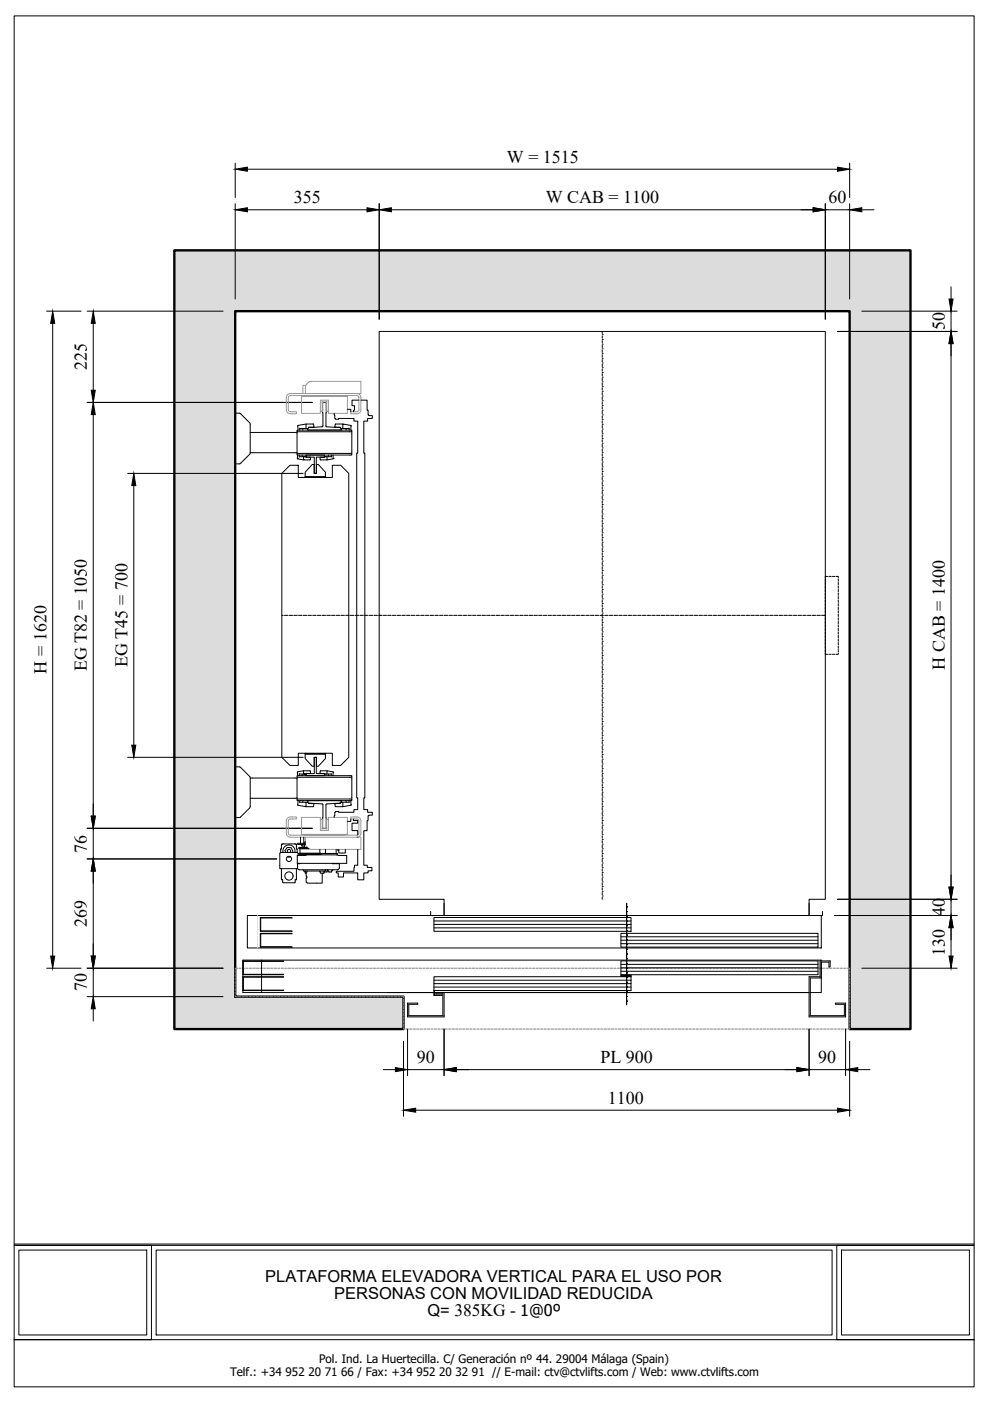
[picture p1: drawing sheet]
<svg xmlns="http://www.w3.org/2000/svg" width="210mm" height="297mm" viewBox="0 0 210 297" stroke-linecap="round" stroke-linejoin="round" font-family="sans-serif">
<!-- layer: CABINA -->
<g fill="none" stroke="#000" stroke-width=".21">
<path d="M175 138.5v.2h.5M175 122.7v.5M175 123.5v.5M175 124.2v.5M175 125v.5M175 125.7v.5M175 126.5v.5M175 127.2v.5M175 128v.5M175 128.7v.5M175 129.5v.5M175 130.2v.5"/>
<path d="M175 131v.5M175 131.7v.5M175 132.5v.5M175 133.2v.5M175 134v.5M175 134.7v.5M175 135.5v.5M175 136.2v.5M175 137v.5M175 137.7v.5M175.5 122.2h-.5v.3M175.7 122.2h.5"/>
<path d="M175.7 138.7h.5M176.5 122.2h.5M176.5 138.7h.5M177.2 122.2h.5v.3M177.7 138.5v.2h-.5M177.7 122.7v.5M177.7 123.5v.5M177.7 124.2v.5M177.7 125v.5M177.7 125.7v.5M177.7 126.5v.5M177.7 127.2v.5"/>
<path d="M177.7 128v.5M177.7 128.7v.5M177.7 129.5v.5M177.7 130.2v.5M177.7 131v.5M177.7 131.7v.5M177.7 132.5v.5M177.7 133.2v.5M177.7 134v.5M177.7 134.7v.5M177.7 135.5v.5M177.7 136.2v.5"/>
<path d="M177.7 137v.5M177.7 137.7v.5M91.3 193.2v.9h2.9v-3.4h-13.8v-120.4h94.6v120.4h-3.5v3.4h2.9v-.9"/>
</g>
<!-- layer: SOMBREADO -->
<g fill="#dcdcdc" stroke="#dcdcdc" stroke-width=".21">
<path d="M37 53.1l156 12.9v-12.9zM37 53.1l156 12.9h-156z"/>
<path d="M180.1 66l12.9 139.3v-139.3zM180.1 66l12.9 139.3h-12.9z"/>
<path d="M37 66l12.9 139.3v-139.3zM37 66l12.9 139.3h-12.9z"/>
<path d="M37 205.3l12.9 6v-6zM37 205.3l12.9 6h-12.9z"/>
<path d="M180.1 205.3l12.9 12.9v-12.9zM180.1 205.3l12.9 12.9h-12.9z"/>
<path d="M37 211.3l48.6 6.9v-6.9zM37 211.3l48.6 6.9h-48.6z"/>
</g>
<!-- layer: MUROS -->
<path d="M37 53.1h156v165.1h-12.9v-152.2h-130.2v145.3h35.7v6.9h-48.6z" fill="none" stroke="#000" stroke-width=".5"/>
<!-- layer: AUX-0 -->
<g fill="none" stroke="#808080" stroke-width=".21">
<path d="M49.9 211v.3h.4M49.9 205.8v.5M49.9 206.5v.5M49.9 207.3v.5M49.9 208v.5M49.9 208.8v.5M49.9 209.5v.5M49.9 210.3v.5M50.4 205.3h-.5v.2M50.6 211.3h.5M50.6 205.3h.5M51.3 211.3h.5"/>
<path d="M51.4 205.3h.5M52.1 211.3h.5M52.1 205.3h.5M52.8 211.3h.5M52.9 205.3h.5M53.6 211.3h.5M53.6 205.3h.5M54.3 211.3h.5M54.4 205.3h.5M55.1 211.3h.5M55.1 205.3h.5M55.8 211.3h.5"/>
<path d="M55.9 205.3h.5M56.6 211.3h.5M56.6 205.3h.5M57.3 211.3h.5M57.4 205.3h.5M58.1 211.3h.5M58.1 205.3h.5M58.8 211.3h.5M58.9 205.3h.5M59.6 211.3h.5M59.6 205.3h.5M60.3 211.3h.5"/>
<path d="M60.4 205.3h.5M61.1 211.3h.5M61.1 205.3h.5M61.8 211.3h.5M61.9 205.3h.5M62.6 211.3h.5M62.6 205.3h.5M63.3 211.3h.5M63.4 205.3h.5M64.1 211.3h.5M64.1 205.3h.5M64.8 211.3h.5"/>
<path d="M64.9 205.3h.5M65.6 211.3h.5M65.6 205.3h.5M66.3 211.3h.5M66.4 205.3h.5M67.1 211.3h.5M67.1 205.3h.5M67.8 211.3h.5M67.9 205.3h.5M68.6 211.3h.5M68.6 205.3h.5M69.3 211.3h.5"/>
<path d="M69.4 205.3h.5M70.1 211.3h.5M70.1 205.3h.5M70.8 211.3h.5M70.9 205.3h.5M71.6 211.3h.5M71.6 205.3h.5M72.3 211.3h.5M72.4 205.3h.5M73.1 211.3h.5M73.1 205.3h.5M73.8 211.3h.5"/>
<path d="M73.9 205.3h.5M74.6 211.3h.5M74.6 205.3h.5M75.3 211.3h.5M75.4 205.3h.5M76.1 211.3h.5M76.1 205.3h.5M76.8 211.3h.5M76.9 205.3h.5M77.6 211.3h.5M77.6 205.3h.5M78.3 211.3h.5"/>
<path d="M78.4 205.3h.5M79.1 211.3h.5M79.1 205.3h.5M79.8 211.3h.5M79.9 205.3h.5M80.6 211.3h.5M80.6 205.3h.5M81.3 211.3h.5M81.4 205.3h.5M82.1 211.3h.5M82.1 205.3h.5M82.8 211.3h.5"/>
<path d="M82.9 205.3h.5M83.6 211.3h.5M83.6 205.3h.5M84.3 211.3h.5M84.4 205.3h.5M85.1 211.3h.5v.3M85.1 205.3h.5M85.6 217.9v.3h.2M85.6 211.9v.5M85.6 212.6v.5M85.6 213.4v.5M85.6 214.1v.5"/>
<path d="M85.6 214.9v.5M85.6 215.6v.5M85.6 216.4v.5M85.6 217.1v.5M85.9 205.3h.5M86.1 218.2h.5M86.6 205.3h.5M86.8 218.2h.5M87.4 205.3h.5M87.6 218.2h.5M88.1 205.3h.5M88.3 218.2h.5"/>
<path d="M88.9 205.3h.5M89.1 218.2h.5M89.6 205.3h.5M89.8 218.2h.5M90.4 205.3h.5M90.6 218.2h.5M91.1 205.3h.5M91.4 218.2h.4M91.9 205.3h.5M92.1 218.2h.5M92.6 205.3h.5M92.8 218.2h.6"/>
<path d="M93.4 205.3h.5M93.6 218.2h.5M94.1 205.3h.5M94.4 218.2h.4M94.9 205.3h.5M95.1 218.2h.5M95.6 205.3h.5M95.8 218.2h.6M96.4 205.3h.5M96.6 218.2h.5M97.1 205.3h.5M97.4 218.2h.4"/>
<path d="M97.9 205.3h.5M98.1 218.2h.5M98.6 205.3h.5M98.8 218.2h.6M99.4 205.3h.5M99.6 218.2h.5M100.1 205.3h.5M100.4 218.2h.4M100.9 205.3h.5M101.1 218.2h.5M101.6 205.3h.5M101.8 218.2h.5"/>
<path d="M102.4 205.3h.5M102.6 218.2h.5M103.1 205.3h.5M103.3 218.2h.5M103.9 205.3h.5M104.1 218.2h.5M104.6 205.3h.5M104.8 218.2h.5M105.4 205.3h.5M105.6 218.2h.5M106.1 205.3h.5M106.3 218.2h.5"/>
<path d="M106.9 205.3h.5M107.1 218.2h.5M107.6 205.3h.5M107.8 218.2h.5M108.4 205.3h.5M108.6 218.2h.5M109.1 205.3h.5M109.3 218.2h.5M109.9 205.3h.5M110.1 218.2h.5M110.6 205.3h.5M110.8 218.2h.5"/>
<path d="M111.4 205.3h.5M111.6 218.2h.5M112.1 205.3h.5M112.3 218.2h.6M112.9 205.3h.5M113.1 218.2h.5M113.6 205.3h.5M113.9 218.2h.4M114.4 205.3h.5M114.6 218.2h.5M115.1 205.3h.5M115.3 218.2h.6"/>
<path d="M115.9 205.3h.5M116.1 218.2h.5M116.6 205.3h.5M116.9 218.2h.4M117.4 205.3h.5M117.6 218.2h.5M118.1 205.3h.5M118.3 218.2h.6M118.9 205.3h.5M119.1 218.2h.5M119.6 205.3h.5M119.9 218.2h.4"/>
<path d="M120.4 205.3h.5M120.6 218.2h.5M121.1 205.3h.5M121.3 218.2h.6M121.9 205.3h.5M122.1 218.2h.5M122.6 205.3h.5M122.9 218.2h.4M123.4 205.3h.5M123.6 218.2h.5M124.1 205.3h.5M124.3 218.2h.5"/>
<path d="M124.9 205.3h.5M125.1 218.2h.5M125.6 205.3h.5M125.8 218.2h.5M126.4 205.3h.5M126.6 218.2h.5M127.1 205.3h.5M127.3 218.2h.5M127.9 205.3h.5M128.1 218.2h.5M128.6 205.3h.5M128.8 218.2h.5"/>
<path d="M129.4 205.3h.5M129.6 218.2h.5M130.1 205.3h.5M130.3 218.2h.5M130.9 205.3h.5M131.1 218.2h.5M131.6 205.3h.5M131.8 218.2h.5M132.4 205.3h.5M132.6 218.2h.5M133.1 205.3h.5M133.3 218.2h.5"/>
<path d="M133.9 205.3h.5M134.1 218.2h.5M134.6 205.3h.5M134.8 218.2h.6M135.4 205.3h.5M135.6 218.2h.5M136.1 205.3h.5M136.4 218.2h.4M136.9 205.3h.5M137.1 218.2h.5M137.6 205.3h.5M137.8 218.2h.6"/>
<path d="M138.4 205.3h.5M138.6 218.2h.5M139.1 205.3h.5M139.4 218.2h.4M139.9 205.3h.5M140.1 218.2h.5M140.6 205.3h.5M140.8 218.2h.6M141.4 205.3h.5M141.6 218.2h.5M142.1 205.3h.5M142.4 218.2h.4"/>
<path d="M142.9 205.3h.5M143.1 218.2h.5M143.6 205.3h.5M143.8 218.2h.6M144.4 205.3h.5M144.6 218.2h.5M145.1 205.3h.5M145.4 218.2h.4M145.9 205.3h.5M146.1 218.2h.5M146.6 205.3h.5M146.8 218.2h.5"/>
<path d="M147.4 205.3h.5M147.6 218.2h.5M148.1 205.3h.5M148.3 218.2h.5M148.9 205.3h.5M149.1 218.2h.5M149.6 205.3h.5M149.8 218.2h.5M150.4 205.3h.5M150.6 218.2h.5M151.1 205.3h.5M151.3 218.2h.5"/>
<path d="M151.9 205.3h.5M152.1 218.2h.5M152.6 205.3h.5M152.8 218.2h.5M153.4 205.3h.5M153.6 218.2h.5M154.1 205.3h.5M154.3 218.2h.6M154.9 205.3h.5M155.1 218.2h.5M155.6 205.3h.5M155.9 218.2h.4"/>
<path d="M156.4 205.3h.5M156.6 218.2h.5M157.1 205.3h.5M157.3 218.2h.6M157.9 205.3h.5M158.1 218.2h.5M158.6 205.3h.5M158.9 218.2h.4M159.4 205.3h.5M159.6 218.2h.5M160.1 205.3h.5M160.3 218.2h.6"/>
<path d="M160.9 205.3h.5M161.1 218.2h.5M161.6 205.3h.5M161.9 218.2h.4M162.4 205.3h.5M162.6 218.2h.5M163.1 205.3h.5M163.3 218.2h.6M163.9 205.3h.5M164.1 218.2h.5M164.6 205.3h.5M164.9 218.2h.4"/>
<path d="M165.4 205.3h.5M165.6 218.2h.5M166.1 205.3h.5M166.3 218.2h.6M166.9 205.3h.5M167.1 218.2h.5M167.6 205.3h.5M167.9 218.2h.4M168.4 205.3h.5M168.6 218.2h.5M169.1 205.3h.5M169.3 218.2h.5"/>
<path d="M169.9 205.3h.5M170.1 218.2h.5M170.6 205.3h.5M170.8 218.2h.5M171.4 205.3h.5M171.6 218.2h.5M172.1 205.3h.5M172.3 218.2h.5M172.9 205.3h.5M173.1 218.2h.5M173.6 205.3h.5M173.8 218.2h.5"/>
<path d="M174.4 205.3h.5M174.6 218.2h.5M175.1 205.3h.5M175.3 218.2h.5M175.9 205.3h.5M176.1 218.2h.5M176.6 205.3h.5M176.8 218.2h.6M177.4 205.3h.5M177.6 218.2h.5M178.1 205.3h.5M178.4 218.2h.4"/>
<path d="M178.9 205.3h.5M179.1 218.2h.5M179.6 205.3h.5v.3M180.1 217.9v.3h-.3M180.1 205.9v.5M180.1 206.6v.5M180.1 207.4v.5M180.1 208.1v.5M180.1 208.9v.5M180.1 209.6v.5M180.1 210.4v.5M180.1 211.1v.5"/>
<path d="M180.1 211.9v.5M180.1 212.6v.5M180.1 213.4v.5M180.1 214.1v.5M180.1 214.9v.5M180.1 215.6v.5M180.1 216.4v.5M180.1 217.1v.5"/>
</g>
<!-- layer: EJES -->
<g fill="none" stroke="#000" stroke-width=".21">
<path d="M127.7 71h.1M127.7 72h.1M127.7 73h.1M127.7 74h.1M127.7 75h.1M127.7 76h.1M127.7 77h.1M127.7 78h.1M127.7 79h.1M127.7 80h.1M127.7 70.3v.4M127.7 71.2v.5"/>
<path d="M127.7 72.2v.5M127.7 73.2v.5M127.7 74.2v.5M127.7 75.2v.5M127.7 76.2v.5M127.7 77.2v.5M127.7 78.2v.5M127.7 79.2v.5M127.7 81h.1M127.7 82h.1M127.7 83h.1M127.7 84h.1"/>
<path d="M127.7 85h.1M127.7 86h.1M127.7 87h.1M127.7 88h.1M127.7 89h.1M127.7 90h.1M127.7 91h.1M127.7 92h.1M127.7 93h.1M127.7 94h.1M127.7 95h.1M127.7 96h.1"/>
<path d="M127.7 97h.1M127.7 98h.1M127.7 99h.1M127.7 100h.1M127.7 80.2v.5M127.7 81.2v.5M127.7 82.2v.5M127.7 83.2v.5M127.7 84.2v.5M127.7 85.2v.5M127.7 86.2v.5M127.7 87.2v.5"/>
<path d="M127.7 88.2v.5M127.7 89.2v.5M127.7 90.2v.5M127.7 91.2v.5M127.7 92.2v.5M127.7 93.2v.5M127.7 94.2v.5M127.7 95.2v.5M127.7 96.2v.5M127.7 97.2v.5M127.7 98.2v.5M127.7 99.2v.5"/>
<path d="M127.7 101h.1M127.7 102h.1M127.7 103h.1M127.7 104h.1M127.7 105h.1M127.7 106h.1M127.7 107h.1M127.7 108h.1M127.7 109h.1M127.7 110h.1M127.7 111h.1M127.7 112h.1"/>
<path d="M127.7 113h.1M127.7 114h.1M127.7 115h.1M127.7 116h.1M127.7 117h.1M127.7 118h.1M127.7 119h.1M127.7 120h.1M127.7 100.2v.5M127.7 101.2v.5M127.7 102.2v.5M127.7 103.2v.5"/>
<path d="M127.7 104.2v.5M127.7 105.2v.5M127.7 106.2v.5M127.7 107.2v.5M127.7 108.2v.5M127.7 109.2v.5M127.7 110.2v.5M127.7 111.2v.5M127.7 112.2v.5M127.7 113.2v.5M127.7 114.2v.5M127.7 115.2v.5"/>
<path d="M127.7 116.2v.5M127.7 117.2v.5M127.7 118.2v.5M127.7 119.2v.5M59.8 130.5h.2M60.3 130.5h.1M60.5 130.5h.5M61.3 130.5h.1M61.5 130.5h.5M62.3 130.5h.1M62.5 130.5h.5M63.3 130.5h.1"/>
<path d="M63.5 130.5h.5M64.3 130.5h.1M64.5 130.5h.5M65.3 130.5h.1M65.5 130.5h.5M66.3 130.5h.1M66.5 130.5h.5M67.3 130.5h.1M67.5 130.5h.5M68.3 130.5h.1M68.5 130.5h.5M69.3 130.5h.1"/>
<path d="M69.5 130.5h.5M70.3 130.5h.1M70.5 130.5h.5M71.3 130.5h.1M71.5 130.5h.5M72.3 130.5h.1M72.5 130.5h.5M73.3 130.5h.1M73.5 130.5h.5M74.3 130.5h.1M74.5 130.5h.5M75.3 130.5h.1"/>
<path d="M75.5 130.5h.5M76.3 130.5h.1M76.5 130.5h.5M77.3 130.5h.1M77.5 130.5h.5M78.3 130.5h.1M78.5 130.5h.5M79.3 130.5h.1M79.5 130.5h.5M80.3 130.5h.1M80.4 130.5h.5M81.2 130.5h.1"/>
<path d="M81.4 130.5h.5M82.2 130.5h.1M82.4 130.5h.5M83.2 130.5h.1M83.4 130.5h.5M84.2 130.5h.1M84.4 130.5h.5M85.2 130.5h.1M85.4 130.5h.5M86.2 130.5h.1M86.4 130.5h.5M87.2 130.5h.1"/>
<path d="M87.4 130.5h.5M88.2 130.5h.1M88.4 130.5h.5M89.2 130.5h.1M89.4 130.5h.5M90.2 130.5h.1M90.4 130.5h.5M91.2 130.5h.1M91.4 130.5h.5M92.2 130.5h.1M92.4 130.5h.5M93.2 130.5h.1"/>
<path d="M93.4 130.5h.5M94.2 130.5h.1M94.4 130.5h.5M95.2 130.5h.1M95.4 130.5h.5M96.2 130.5h.1M96.4 130.5h.5M97.2 130.5h.1M97.4 130.5h.5M98.2 130.5h.1M98.4 130.5h.5M99.2 130.5h.1"/>
<path d="M99.4 130.5h.5M100.2 130.5h.1M100.4 130.5h.5M101.2 130.5h.1M101.4 130.5h.5M102.2 130.5h.1M102.4 130.5h.5M103.2 130.5h.1M103.4 130.5h.5M104.2 130.5h.1M104.4 130.5h.5M105.2 130.5h.1"/>
<path d="M105.4 130.5h.5M106.2 130.5h.1M106.4 130.5h.5M107.2 130.5h.1M107.4 130.5h.5M108.2 130.5h.1M108.4 130.5h.5M109.2 130.5h.1M109.4 130.5h.5M110.2 130.5h.1M110.4 130.5h.5M111.2 130.5h.1"/>
<path d="M111.4 130.5h.5M112.2 130.5h.1M112.4 130.5h.5M113.2 130.5h.1M113.4 130.5h.5M114.2 130.5h.1M114.4 130.5h.5M115.2 130.5h.1M115.4 130.5h.5M116.2 130.5h.1M116.4 130.5h.5M117.2 130.5h.1"/>
<path d="M117.4 130.5h.5M118.2 130.5h.1M118.4 130.5h.5M119.2 130.5h.1M119.4 130.5h.5M120.2 130.5h.1M120.4 130.5h.5M121.2 130.5h.1M121.4 130.5h.5M122.2 130.5h.1M122.4 130.5h.5M123.2 130.5h.1"/>
<path d="M123.4 130.5h.5M124.2 130.5h.1M124.4 130.5h.5M125.2 130.5h.1M125.4 130.5h.5M126.2 130.5h.1M126.4 130.5h.5M127.2 130.5h.1M127.4 130.5h.5M127.7 121h.1M127.7 122h.1M127.7 123h.1"/>
<path d="M127.7 124h.1M127.7 125h.1M127.7 126h.1M127.7 127h.1M127.7 128h.1M127.7 129h.1M127.7 130h.1M127.7 131h.1M127.7 132h.1M127.7 133h.1M127.7 134h.1M127.7 135h.1"/>
<path d="M127.7 136h.1M127.7 137h.1M127.7 138h.1M127.7 139h.1M127.7 140h.1M127.7 120.2v.5M127.7 121.2v.5M127.7 122.2v.5M127.7 123.2v.5M127.7 124.2v.5M127.7 125.2v.5M127.7 126.2v.5"/>
<path d="M127.7 127.2v.5M127.7 128.2v.5M127.7 129.2v.5M127.7 130.2v.5M127.7 131.2v.5M127.7 132.2v.5M127.7 133.2v.5M127.7 134.2v.5M127.7 135.2v.5M127.7 136.2v.5M127.7 137.2v.5M127.7 138.2v.5"/>
<path d="M127.7 139.2v.5M128.2 130.5h.1M128.4 130.5h.5M129.2 130.5h.1M129.4 130.5h.5M130.2 130.5h.1M130.4 130.5h.5M131.2 130.5h.1M131.4 130.5h.5M132.2 130.5h.1M132.4 130.5h.5M133.2 130.5h.1"/>
<path d="M133.4 130.5h.5M134.2 130.5h.1M134.4 130.5h.5M135.2 130.5h.1M135.4 130.5h.5M136.2 130.5h.1M136.4 130.5h.5M137.2 130.5h.1M137.4 130.5h.5M138.2 130.5h.1M138.4 130.5h.5M139.2 130.5h.1"/>
<path d="M139.4 130.5h.5M140.2 130.5h.1M140.4 130.5h.5M141.2 130.5h.1M141.4 130.5h.5M142.2 130.5h.1M142.4 130.5h.5M143.2 130.5h.1M143.4 130.5h.5M144.2 130.5h.1M144.4 130.5h.5M145.2 130.5h.1"/>
<path d="M145.4 130.5h.5M146.2 130.5h.1M146.4 130.5h.5M147.2 130.5h.1M147.4 130.5h.5M148.2 130.5h.1M148.4 130.5h.5M149.2 130.5h.1M149.4 130.5h.5M150.2 130.5h.1M150.4 130.5h.5M151.2 130.5h.1"/>
<path d="M151.4 130.5h.5M152.2 130.5h.1M152.4 130.5h.5M153.2 130.5h.1M153.4 130.5h.5M154.2 130.5h.1M154.4 130.5h.5M155.2 130.5h.1M155.4 130.5h.5M156.2 130.5h.1M156.4 130.5h.5M157.2 130.5h.1"/>
<path d="M157.4 130.5h.5M158.2 130.5h.1M158.4 130.5h.5M159.2 130.5h.1M159.4 130.5h.5M160.2 130.5h.1M160.4 130.5h.5M161.2 130.5h.1M161.4 130.5h.5M162.2 130.5h.1M162.4 130.5h.5M163.2 130.5h.1"/>
<path d="M163.4 130.5h.5M164.2 130.5h.1M164.4 130.5h.5M165.2 130.5h.1M165.4 130.5h.5M166.2 130.5h.1M166.4 130.5h.5M167.2 130.5h.1M167.4 130.5h.5M168.2 130.5h.1M168.4 130.5h.5M169.2 130.5h.1"/>
<path d="M169.4 130.5h.5M170.2 130.5h.1M170.4 130.5h.5M171.2 130.5h.1M171.4 130.5h.5M172.2 130.5h.1M172.4 130.5h.5M173.2 130.5h.1M173.4 130.5h.5M174.2 130.5h.1M174.4 130.5h.6M127.7 141h.1"/>
<path d="M127.7 142h.1M127.7 143h.1M127.7 144h.1M127.7 145h.1M127.7 146h.1M127.7 147h.1M127.7 148h.1M127.7 149h.1M127.7 150h.1M127.7 151h.1M127.7 152h.1M127.7 153h.1"/>
<path d="M127.7 154h.1M127.7 155h.1M127.7 156h.1M127.7 157h.1M127.7 158h.1M127.7 159h.1M127.7 160h.1M127.7 140.2v.5M127.7 141.2v.5M127.7 142.2v.5M127.7 143.2v.5M127.7 144.2v.5"/>
<path d="M127.7 145.2v.5M127.7 146.2v.5M127.7 147.2v.5M127.7 148.2v.5M127.7 149.2v.5M127.7 150.2v.5M127.7 151.2v.5M127.7 152.2v.5M127.7 153.2v.5M127.7 154.2v.5M127.7 155.2v.5M127.7 156.2v.5"/>
<path d="M127.7 157.2v.5M127.7 158.2v.5M127.7 159.2v.5M127.7 161h.1M127.7 162h.1M127.7 163h.1M127.7 164h.1M127.7 165h.1M127.7 166h.1M127.7 167h.1M127.7 168h.1M127.7 169h.1"/>
<path d="M127.7 170h.1M127.7 171h.1M127.7 172h.1M127.7 173h.1M127.7 174h.1M127.7 175h.1M127.7 176h.1M127.7 177h.1M127.7 178h.1M127.7 179h.1M127.7 180h.1M127.7 160.2v.5"/>
<path d="M127.7 161.2v.5M127.7 162.2v.5M127.7 163.2v.5M127.7 164.2v.5M127.7 165.2v.5M127.7 166.2v.5M127.7 167.2v.5M127.7 168.2v.5M127.7 169.2v.5M127.7 170.2v.5M127.7 171.2v.5M127.7 172.2v.5"/>
<path d="M127.7 173.2v.5M127.7 174.2v.5M127.7 175.2v.5M127.7 176.2v.5M127.7 177.2v.5M127.7 178.2v.5M127.7 179.2v.5M127.7 181h.1M127.7 182h.1M127.7 183h.1M127.7 184h.1M127.7 185h.1"/>
<path d="M127.7 186h.1M127.7 187h.1M127.7 188h.1M127.7 189h.1M127.7 190h.1M127.7 180.2v.5M127.7 181.2v.5M127.7 182.2v.5M127.7 183.2v.5M127.7 184.2v.5M127.7 185.2v.5M127.7 186.2v.5"/>
<path d="M127.7 187.2v.5M127.7 188.2v.5M127.7 189.2v.5M127.7 190.2v.5M132.8 192.3h.1M132.8 193.3h.1M132.8 194.3h.1M132.8 195.3h.1M132.8 196.3h.1M132.8 197.3h.1M132.8 198.3h.1M132.8 199.3h.1"/>
<path d="M132.8 191.5v.5M132.8 192.5v.5M132.8 193.5v.5M132.8 194.5v.5M132.8 195.5v.5M132.8 196.5v.5M132.8 197.5v.5M132.8 198.5v.5M132.8 199.5v.5M132.8 200.3h.1M132.8 201.3h.1M132.8 202.3h.1"/>
<path d="M132.8 203.3h.1M132.8 204.3h.1M132.8 205.3h.1M132.8 206.3h.1M132.8 207.3h.1M132.8 208.3h.1M132.8 209.3h.1M132.8 210.3h.1M132.8 211.3h.1M132.8 212.3h.1M132.8 200.5v.5M132.8 201.5v.5"/>
<path d="M132.8 202.5v.5M132.8 203.5v.5M132.8 204.5v.5M132.8 205.5v.5M132.8 206.5v.5M132.8 207.5v.5M132.8 208.5v.5M132.8 209.5v.5M132.8 210.5v.5M132.8 211.5v.5M132.8 212.5v.5"/>
</g>
<!-- layer: COTAS -->
<g fill="none" stroke="#000" stroke-width=".21">
<path d="M49.9 34.6v7.3M52.4 35.9h125.2M180.1 34.6v7.3M49.9 43.2v20.2M52.4 44.5h25.4M80.4 43.2v24.5M83 44.5h89.4M175 44.5h5.1M175 43.2v24.5M180.1 43.2v20.2M182.7 44.5h2.6M9.9 66h7.3"/>
<path d="M11.2 68.6v134.1M18.5 66h28.8M19.8 68.6v14.1M177.6 70.3h25.3M182.7 66h20.2M201.6 60.8v2.6M201.6 66v4.3M201.6 72.9v115.2M18.5 85.3h47.7M19.8 87.9v85.1M27.1 100.4h37.2M28.4 103v55"/>
<path d="M18.5 175.6h47.7M19.8 175.6v6.5M27.1 160.6h37.2M18.5 182.1h40.2M19.8 184.7v18M177 194.1h25.9M177.6 190.7h25.3M201.6 190.7v3.4M201.6 196.7v6M9.9 205.3h7.3M18.5 205.3h28.8M18.5 211.3h28.8"/>
<path d="M19.8 205.3v6M19.8 213.9v2.6M86.4 218.2v9.9M94.2 218.2v9.9M171.5 218.2v9.9M179.3 218.2v9.9M182.7 205.3h20.2M81.3 226.8h2.5M85.6 220.8v15.9M86.4 226.8h7.8M88.1 235.4h89.5M96.7 226.8h72.3"/>
<path d="M171.5 226.8h7.8M180.1 220.8v15.9M181.9 226.8h2.5"/>
</g>
<g fill="#000" stroke="#000" stroke-width=".21">
<path d="M49.9 35.9l2.5-.5v.9zM177.6 35.4l2.5 .5-2.5 .4zM49.9 44.5l2.5-.5v.9zM77.8 44l2.6 .5-2.6 .4zM80.4 44.5l2.6-.5v.9zM172.4 44l2.6 .5-2.6 .4zM180.1 44.5l2.6-.5v.9zM11.2 66l.4 2.6h-.9zM19.8 66l.4 2.6h-.9zM201.2 63.4h.9l-.5 2.6zM201.6 70.3l.5 2.6h-.9zM19.3 82.7h.9l-.4 2.6z"/>
<path d="M19.8 85.3l.4 2.6h-.9zM28.4 100.4l.4 2.6h-.9zM27.9 158h.9l-.4 2.6zM19.3 173h.9l-.4 2.6zM19.8 182.1l.4 2.6h-.9zM201.2 188.1h.9l-.5 2.6zM201.6 194.1l.5 2.6h-.9zM10.7 202.7h.9l-.4 2.6zM19.3 202.7h.9l-.4 2.6zM19.8 211.3l.4 2.6h-.9zM201.2 202.7h.9l-.5 2.6zM83.8 226.4l2.6 .4-2.6 .4z"/>
<path d="M85.6 235.4l2.5-.4v.8zM94.2 226.8l2.5-.4v.8zM169 226.4l2.5 .4-2.5 .4zM177.6 235l2.5 .4-2.5 .4zM179.3 226.8l2.6-.4v.8z"/>
</g>
<!-- layer: SOPORTES -->
<g fill="none" stroke="#000" stroke-width=".21">
<path d="M52.9 96.3l-1.9 1.9-.3 .1M52.9 89.6l-2-2h-1v10.8h.8M52.9 89.6l.2 .3-.1 6.1-.1 .3M53 96h10M53 91.7h10M63 91.2h11.6v.3h-11.6zM63 96.1h11.6v.4h-11.6zM63 91.5v4.6M63 97.2h.1M63.1 96.5l-.1 .7M63.1 90.3h.1M63.1 90.3l.1 .9"/>
<path d="M63.5 96.8h1.2l-.3 .1v.6l-1.4-.3M63.5 96.5v.4M63.5 90.8v.4M64.1 96.5v.3M64.2 90.8v.4M64.4 97.4h.1M64.7 96.8l1.1 .2v.4M64.9 89.9l-1.8 .4M64.9 96.5v.5M65.2 90.8v.4M65.4 90.7v-.1l1.1-.1v-.6h-1.6v.9h.4h-1.8M65.8 97.4l-1.4 .1"/>
<path d="M65.8 97.4h.1M67.9 97.4h.1M68.8 97v-.2l.5 .1v.6l-1.4-.1M68.8 97h-.9v.4M68.8 96.5v.5M69 96.8h1.2M69.6 96.5v.3M70.2 96.5v.4M70.6 96.5l.1 .7M70.7 97.2h.1M70.7 97.2l-1.4 .3M72.4 90.8v.4"/>
<path d="M72.7 90h.1M72.7 89.9h-1.6l-.1 .6 1.1 .1 .1 .1M72.7 90v.8h-.4h1.7M72.7 90l1.7 .3M73.4 90.8v.4M74 90.8v.4M74.4 90.3v.9M74.4 90.3h.1M74.6 91.5v4.6M52.9 164.6l-2-2h-1v10.7h1l2-2M52.9 164.6l.1 .3 .1 6.1-.2 .3M53 165h10"/>
<path d="M53 169.3h10M63 169.4h11.6v.3h-11.6zM63 164.5h11.6v.3h-11.6zM63 164.8v4.6M63 163.7l.1 .8M63 163.7h.1M63 163.7l1.4-.3v.6l.3 .1h-1.2M63.1 170.6h.1M63.1 170.6l1.8 .3M63.2 169.7l-.1 .9M63.5 164v.5M63.5 170.1h1.8l-.4 .1v.7"/>
<path d="M63.5 169.7v.5M64.1 164.1v.4M64.2 169.7v.4M64.4 163.4l1.4 .1M64.9 170.9h.1M64.9 164v.5M65.2 169.7v.4M65.4 170.2v.2h1.1v.6h-1.6M65.8 163.5h.1M65.8 163.5v.5l-1.1 .1M67.9 163.5h.1M67.9 163.5l1.4-.1v.6h-1.4v-.5"/>
<path d="M68.8 164v.5M69 164.1h1.2M69.3 163.4l1.4 .3M69.6 164.1v.4M70.2 164v.5M70.7 163.7l-.1 .8M70.7 163.7h.1M71.1 170.9v.1M72.2 170.2l-.1 .2h-1.1l.1 .5M72.4 169.7v.4M73.4 169.7v.4M74 170.1h-1.7l.4 .1v.8h-1.6"/>
<path d="M74 169.7v.5M74.4 169.7v.9M74.4 170.6h.1M74.4 170.6l-1.7 .4M74.6 164.8v4.6"/>
</g>
<!-- layer: LIMITADOR LUEZAR LM12CD -->
<g fill="none" stroke="#000" stroke-width=".21">
<path d="M63.4 179.9l.2 .1M63.4 179.9h2M63.6 180v.9M63.6 180h1.9M63.7 177.5v1.3M64 179.1h.1M64.4 177.5v1.3M64.6 179.1h-.6v.3h.6M64.6 179.1v.6M64.7 178.5l-.1 .2 .1 .1h-1.6v.3h1.7M65.2 179.7h-1.8v.2M63.4 180.9v.3h4.6v-.3"/>
<path d="M63.4 180.9l8.1 .1M63.4 184.4h8.2M63.4 184.4h.1M63.6 183.1h-.5v1.1l.3 .2M63.6 180.9h-.2M63.6 180.9h4.2M64.3 184.4v.3h4.8v-.3M64.7 184.7v.4h.2M65 181.2h6.5M65 181.2l-.3 .2h-1.7v1.7h10.5v-1.7h-1.7l-.3-.2M65 181.2h.1M65.2 184.7l-.3 .2v.9h.2v.3h-.2v.9l.3 .2h3.1v-2.1"/>
<path d="M67.8 180.1v.8h.2M67.9 184.7l.1 .4h.7v-.2M68 180.9h3.4l.1 .1v.2M68.7 184.7v.2M69 180.1v.8M69.4 184.4v.5h-.7M69.5 184.5v.1M69.6 184.4h-.1M70.4 184.4l-.1 .5h-.7l-.1-.3M70.4 183.1h1.5v1.1l-.3 .2M71.3 180.1v.8M71.6 184.4h.1"/>
<path d="M71.6 180.1v.2h.2M71.8 180.1v.8h1.4v-.8"/>
</g>
<!-- layer: GUIAS -->
<path d="M64.9 96.5h3.9v.4h-1.7v3.4h-.5v-3.4h-1.7zM68.5 85.3l.7 .1v5l2.8 .3 .3 .1v.4h-7.1l.1-.4 .3-.2 2.8-.2zM65.2 169.7h7.1v.2l-.3 .4-2.8 .2v5l-.7 .1-.1-5.1-2.8-.2-.3-.2zM66.6 160.6h.5v3.4h1.7v.5h-3.9v-.5h1.7z" fill="none" stroke="#000" stroke-width=".21"/>
<!-- layer: CHASIS -->
<g fill="none" stroke="#989898" stroke-width=".21">
<path d="M63.9 84h9.7v3.6h-4v-2.8h-1.7v2.8h-4zM63.9 84h9.7M63.9 84h.1M64.5 83.9h8.6zM64.5 83.9v.1M64.7 83.4l.1-1.6 .6-.7 .3-.2h10.8v2.5h-14.9a.87 .87 0 0 0-.9 .9v2.6a.96 .96 0 0 0 1.3 .8h.8v-.4h-1.2l-.4-.2-.1-2.8 .2-.4h14.4M64.8 81.7h-.6v1.7M67.9 87.2l.4 .1M67.9 87.3h.4M68.3 85.3v2M68.3 85.3l.1 1.9M68.3 85.3v-.2h1v.2"/>
<path d="M69.2 87.2l.1 .1zM69.3 85.3v1.9h.3M69.3 85.3l-.1 1.9M69.3 87.3h.3M73.1 83.9v.1M73.6 84h.1M75.7 87.3h-1.3v.4h1.3M75.7 83.9l.3 .2 .1 .2v2.6l-.1 .2-.3 .2M75.7 83.4a.85 .85 0 0 1 .8 .9v2.6a.86 .86 0 0 1-.8 .8M75.8 83.4v.1M63.9 173.3h4v2.8h1.7v-2.8h4v3.6h-9.7zM63.9 176.9h9.7"/>
<path d="M64.5 176.9h8.6M64.5 177h8.6M64.7 177.5l.2 1.8 .6 .7 .5 .1M67.9 173.8h.4v1.8M67.9 173.7h.4M68.3 173.7l.1 .1zM68.3 175.6v.2h1v-.2M68.4 173.8l-.1 1.8M69.2 173.8l.1-.1v1.9M69.3 173.7h.3M69.6 173.8h-.3v1.8M75.7 177.1l-14.4-.1-.2-.4 .1-2.8 .4-.2h1.2v-.4a1.95 1.95 0 0 0-2 .5l-.1 2.9a.87 .87 0 0 0 .9 .9h14.9v2.6h-10.5"/>
<path d="M75.7 173.2h-1.3v.4h1.3M75.7 173.6l.3 .2 .1 .3v2.5l-.1 .3-.3 .2M75.7 173.2a.86 .86 0 0 1 .8 .9v2.5a.85 .85 0 0 1-.8 .9"/>
</g>
<!-- layer: CWT -->
<path d="M59.8 100.4l1.7-1.8h1.7v2.6h7.3v-2.6h1.7l1.7 1.8v60.2l-1.7 1.7h-1.7v-2.6h-7.3v2.6h-1.7l-1.7-1.7zM64.7 101.1l4.3 .1M64.7 101.1v-1l1.5-1.6h.4v1.9h.5v-1.9h.4l1.5 1.6v1M64.7 101.1v.1M69 101.1h-4.3M64.7 159.8l4.3 .1zM64.7 159.9v.9l1.5 1.7h.4v-1.9h.5v1.9h.4l1.5-1.7v-.9M64.7 159.7v.1M69 159.7v.1" fill="none" stroke="#000" stroke-width=".21"/>
<!-- layer: TIMONERIA -->
<path d="M70.9 87.6l.2 1.3h.7v-.2h3.2v.6h.8v6.8h-.2v73.1h.2v2.5h-.8v.5h-3.2v-.2h-.7l-.2 1.3M73.6 86.8h.8v.5M76.1 84.8h-1.5v1.2h.6v1h-.3v.3M76.5 84.8h1.3v2.2h.2v1l.9 .1v.6h-1v.6h-.8v6.8h.3v73.1h-.3v2.5h.8v.5h1v.6l-.9 .1v1.1h-.2v2.1h-.7v7.3h.8v.5h1v.7h-.9v.5h-.9v1.4h-1.3v-1.4h-3v.8h-1.1v-.8h-.4v-.4h3.8l.1-1.3h.6v-3.3M74.4 173.6v.6h-.8M74.9 173.6v.4h.9v.5h-1.2v1.6h1.2v.9M75.8 177.5h.1" fill="none" stroke="#000" stroke-width=".21"/>
<!-- layer: TENSOR LUEZAR -->
<g fill="none" stroke="#000" stroke-width=".21">
<path d="M61.3 179.1h.1M59.5 180.7l.2-1.7 .4-.1 2.7 .1 .2 1.7M59.7 184.2v2.3h.2l.2 .7 2.5-.1v-.6h.2v-2.3M60 180.7a1.29 1.29 0 0 1 1.3-1.6 1.29 1.29 0 0 1 1.2 1.6M60.6 180.7a.71 .71 0 0 1 0-.7 .71 .71 0 0 1 .7-.3 .72 .72 0 0 1 .7 1h-.1M60.9 181.7h.7M61.1 180.7a.35 .35 0 0 1-.1-.5 .35 .35 0 0 1 .5 0 .35 .35 0 0 1-.1 .5M61.3 181.7h.1M63.2 181.4v-.5l-.3-.2h-3.3l-.3 .3v3.2h3.8M63.2 183.1h.1"/>
<circle cx="61.3" cy="185.7" r=".88"/>
<circle cx="61.3" cy="182.1" r=".56"/>
</g>
<!-- layer: PUERTA -->
<g fill="none" stroke="#000" stroke-width=".21">
<path d="M52.4 194.1h121.7v6.9h-121.7zM55.2 197.9h6.7l-6.6 .1v2.7l6.6 .1h-6.7zM55.2 194.5h6.7l-6.6 .1v2.8l6.6 .1h-6.7zM92 196.7h41.8M92 196h41.8M92 195.3h41.8M92 194.5h41.8v3h-41.8zM94.2 191.5v2.6M131.6 199.3h41.8M131.6 198.6h41.8M131.7 197.9h41.7v2.9h-41.7zM171.5 191.5v2.6"/>
<path d="M51.5 207.1h8.6l-8.5 .1v2.7l8.5 .1h-8.6M51.5 203.7h8.6l-8.5 .1v2.8l8.5 .1h-8.6M55.5 203.6v6.8M92 209.3h41.8M92 210h.1M92 207.8h41.8M92 208.6h41.8M92 207.1h41.7v-.3l-1.6-.1h1.7v3.3h-41.7v1h1.6h-1.7zM92.1 210.4h79.4M92.4 210.4v.3h1.5v4.6h-7.2v-2.4h1.9v-.2h-2.2v2.9h7.8v-5.2M131.6 205.9h41.8M131.6 205.2h41.8"/>
<path d="M131.6 204.5h41.8M131.6 200.1h41.8M131.7 203.7h41.7v3h-41.7v.2l1.7 .1h-1.8zM133.8 207.1h.1M173.9 203.7h2.1v1.3h-.2v-1h-1.7v3.3h-2.3v8h7.2v-2.4h-1.9v-.2h2.2v2.9h-7.8v-8.5h2.4zM174.1 204v6.4h-2.3M174.1 203.7v-.1h-122.6v6.8h40.5"/>
</g>
<!-- layer: AUX-1 -->
<path d="M54.6 194.1v.3M54.6 194.7v.5M54.6 195.4v.5M54.6 196.2v.5M54.6 196.9v.5M54.6 197.7v.5M54.6 198.4v.5M54.6 199.2v.5M54.6 199.9v.5M54.6 200.7v.3" fill="none" stroke="#dcdcdc" stroke-width=".21"/>
<!-- layer: 0 -->
<path d="M3 3.4h203.5v260.6h-203.5zM3 264h29.1v20h-29.1zM3 263.8h203.5M4 265h27.1v18h-27.1zM33.1 265h143.3v18h-143.3zM177.4 264h29.1v20h-29.1zM178.4 265h27.1v18h-27.1zM3 284h203.5v10h-203.5z" fill="none" stroke="#000" stroke-width=".21"/>
<g font-size="3.8">
<text x="107.5" y="34.5">W = 1515</text>
<text x="62.3" y="43.1">355</text>
<text x="115.7" y="43.1">W CAB = 1100</text>
<text x="175.6" y="43.1">60</text>
<text x="200.3" y="70.1" transform="rotate(-90 200.3 70.1)">50</text>
<text x="18.4" y="78.4" transform="rotate(-90 18.4 78.4)">225</text>
<text x="9.8" y="142.8" transform="rotate(-90 9.8 142.8)">H = 1620</text>
<text x="18.4" y="142.4" transform="rotate(-90 18.4 142.4)">EG T82 = 1050</text>
<text x="27" y="141.4" transform="rotate(-90 27 141.4)">EG T45 = 700</text>
<text x="200.3" y="142" transform="rotate(-90 200.3 142)">H CAB = 1400</text>
<text x="18.4" y="180.8" transform="rotate(-90 18.4 180.8)">76</text>
<text x="18.4" y="196.5" transform="rotate(-90 18.4 196.5)">269</text>
<text x="200.3" y="194.2" transform="rotate(-90 200.3 194.2)">40</text>
<text x="200.3" y="202.7" transform="rotate(-90 200.3 202.7)">130</text>
<text x="18.4" y="210.2" transform="rotate(-90 18.4 210.2)">70</text>
<text x="88.4" y="225.4">90</text>
<text x="127.3" y="225.4">PL 900</text>
<text x="173.5" y="225.4">90</text>
<text x="128.9" y="234">1100</text>
</g>
<g font-size="3.5">
<text x="56.2" y="271.7">PLATAFORMA ELEVADORA VERTICAL PARA EL USO POR</text>
<text x="70.9" y="275.3">PERSONAS CON MOVILIDAD REDUCIDA</text>
<text x="90.6" y="278.9">Q= 385KG - 1@0º</text>
</g>
<g font-size="2.5">
<text x="48.8" y="291.7">Telf.: +34 952 20 71 66 / Fax: +34 952 20 32 91 // E-mail: ctv@ctvlifts.com / Web: www.ctvlifts.com</text>
<text x="67.7" y="289">Pol. Ind. La Huertecilla. C/ Generación nº 44. 29004 Málaga (Spain)</text>
</g>
</svg>
